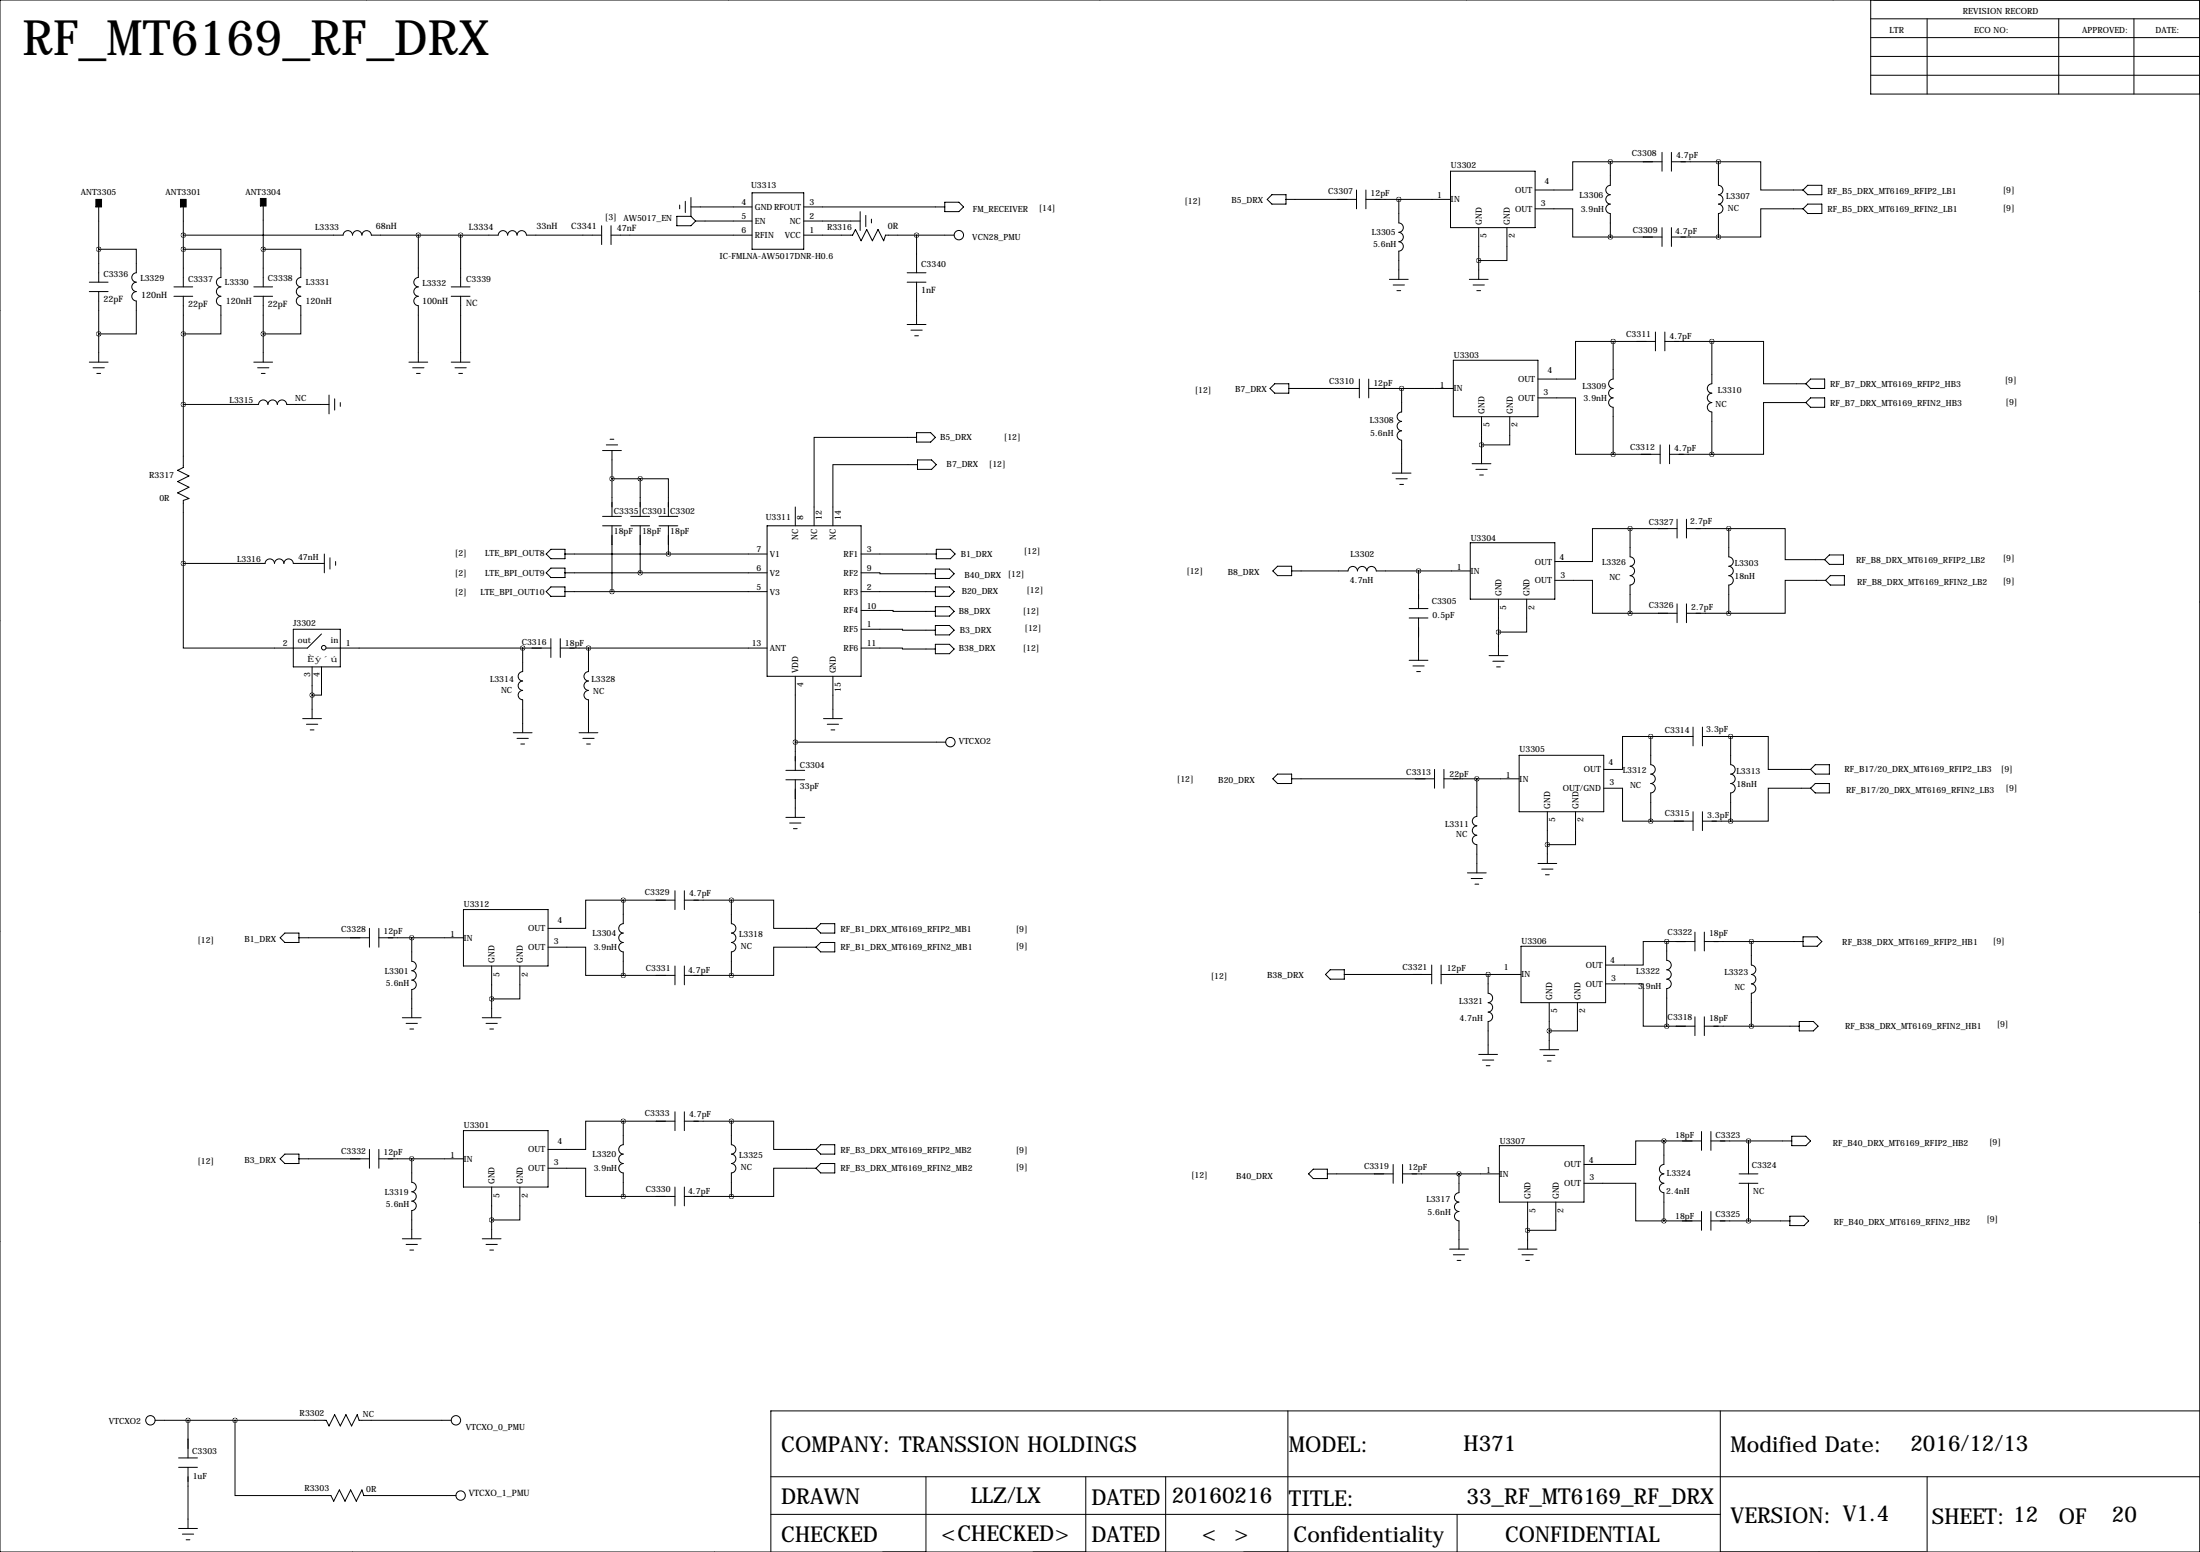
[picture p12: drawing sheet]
<svg xmlns="http://www.w3.org/2000/svg" width="594mm" height="419mm" viewBox="0 0 594 419" stroke-linecap="round" stroke-linejoin="round" font-family="sans-serif">
<g fill="none" stroke="#000" stroke-width=".27">
<path d="M99.1 -.1v.1M196.8 -.1v.1M297.2 -.1v.1M396.2 -.1v.1M495.3 -.1v.1M0 0h594.4v419.1h-594.4zM505.5 5.1h88.9M505.5 10.2h88.9M505.5 0v25.4h88.9M505.5 15.2h88.9M520.7 5.1v20.3M556.3 5.1v20.3"/>
<path d="M576.6 5.1v20.3M505.5 20.3h88.9M26.7 54.6v21.6M49.5 54.6v22.9M71.1 54.4v23.1M183.6 55.4v1M185.2 54.4v3M186.7 55.9h16.5M186.7 58.4h-3.8v2.6h3.8l1.3-1.3M186.7 58.4l1.3 1.3M186.7 53.3v5.1M188 59.7h15.2"/>
<path d="M203.2 52.1h14v15.2h-14zM217.2 55.9h38.1M217.2 59.7h15.2M232.4 57.1v5.1M233.9 58.2v3M235.5 59.2v1M255.3 54.6h3.8l1.2 1.3-1.2 1.2h-3.8zM342.4 53.8l1.3-1.2h3.8v2.5h-3.8zM347.5 53.8h19M366.5 51.3v5.1M369.1 53.8h22.8M369.1 51.3v5.1"/>
<path d="M378 53.8v6.4a1.27 1.27 0 0 1 1.2 1.3 1.27 1.27 0 0 1-1.2 1.2 1.27 1.27 0 0 1 1.2 1.3 1.27 1.27 0 0 1-1.2 1.3 1.27 1.27 0 0 1 1.2 1.3 1.27 1.27 0 0 1-1.2 1.2v7.6M391.9 46.2h22.9v15.3h-22.9zM414.8 56.4h10.1v7.6h10.2M435.1 43.7v6.3a1.27 1.27 0 0 0-1.2 1.3 1.27 1.27 0 0 0 1.2 1.3 1.27 1.27 0 0 0-1.2 1.2 1.27 1.27 0 0 0 1.2 1.3 1.27 1.27 0 0 0-1.2 1.3 1.27 1.27 0 0 0 1.2 1.3v6.3M435.1 43.7h-10.2v7.6h-10.1M435.1 43.7h14M449.1 41.1v5.1M451.6 43.7h12.7M451.6 41.1v5.1M464.3 43.7v6.3a1.27 1.27 0 0 1 1.2 1.3 1.27 1.27 0 0 1-1.2 1.3 1.27 1.27 0 0 1 1.2 1.2 1.27 1.27 0 0 1-1.2 1.3 1.27 1.27 0 0 1 1.2 1.3 1.27 1.27 0 0 1-1.2 1.3v6.3M464.3 43.7h11.4v7.6h11.5M487.2 56.4h-11.5v7.6h-11.4"/>
<path d="M487.2 51.3l1.2-1.3h3.9v2.6h-3.9zM487.2 56.4l1.2-1.3h3.9v2.6h-3.9zM24.1 78.7h5.1M24.1 76.2h5.1M26.7 67.3h10.1v6.4a1.27 1.27 0 0 0-1.2 1.2 1.27 1.27 0 0 0 1.2 1.3 1.27 1.27 0 0 0-1.2 1.3 1.27 1.27 0 0 0 1.2 1.2 1.27 1.27 0 0 0-1.2 1.3 1.27 1.27 0 0 0 1.2 1.3v8.9h-10.1M26.7 78.7v19.1M47 77.5h5.1M49.5 67.3h10.2v7.6a1.27 1.27 0 0 0-1.2 1.3 1.27 1.27 0 0 0 1.2 1.3M49.5 63.5h43.2M59.7 77.5a1.27 1.27 0 0 0-1.2 1.2 1.27 1.27 0 0 0 1.2 1.3M68.6 77.5h5.1M71.1 67.3h10.2v7.6a1.27 1.27 0 0 0-1.2 1.3 1.27 1.27 0 0 0 1.2 1.3 1.27 1.27 0 0 0-1.2 1.2 1.27 1.27 0 0 0 1.2 1.3 1.27 1.27 0 0 0-1.2 1.3 1.27 1.27 0 0 0 1.2 1.2v7.7h-10.2"/>
<path d="M92.7 63.5a1.27 1.27 0 0 1 1.3-1.2 1.27 1.27 0 0 1 1.2 1.2 1.27 1.27 0 0 1 1.3-1.2 1.27 1.27 0 0 1 1.3 1.2 1.27 1.27 0 0 1 1.3-1.2 1.27 1.27 0 0 1 1.2 1.2h34.3a1.27 1.27 0 0 1 1.3-1.2 1.27 1.27 0 0 1 1.3 1.2 1.27 1.27 0 0 1 1.2-1.2 1.27 1.27 0 0 1 1.3 1.2 1.27 1.27 0 0 1 1.3-1.2 1.27 1.27 0 0 1 1.2 1.2h20.4M113 63.5v11.4a1.27 1.27 0 0 0-1.2 1.3 1.27 1.27 0 0 0 1.2 1.3 1.27 1.27 0 0 0-1.2 1.2 1.27 1.27 0 0 0 1.2 1.3 1.27 1.27 0 0 0-1.2 1.3 1.27 1.27 0 0 0 1.2 1.2v15.3M121.9 77.5h5.1M124.5 63.5v14M162.6 61v5M165.1 63.5h38.1M165.1 61v5M217.2 63.5h13.2l.7-1.5 1.6 3 1.5-3 1.5 3 1.5-3 1.6 3 .5-1.5h18.5M245.1 76.2h5.1M245.1 73.7h5.1M247.6 63.5v10.2M247.6 76.2v11.4"/>
<path d="M375.4 75.4h5.1M376.4 77h3.1M377.4 78.5h1.1M397 75.4h5.1M398 77h3.1M399 78.5h1M399.5 61.5v13.9M407.2 61.5v8.9h-7.7M435.1 64h14M449.1 61.5v5M451.6 61.5v5M451.6 64h12.7"/>
<path d="M594.4 78.7h.1M0 83.8h.1M24.1 97.8h5.1M25.1 99.3h3.1M47 80h5.1M49.5 80v46.2l-1.5 .8 3.1 1.5-3.1 1.5 3.1 1.6-3.1 1.5 3.1 1.5-1.6 .5v17M59.7 80a1.27 1.27 0 0 0-1.2 1.3 1.27 1.27 0 0 0 1.2 1.2M59.7 82.6v7.6h-10.2M68.6 80h5.1M68.6 97.8h5.1M69.6 99.3h3M71.1 80v17.8"/>
<path d="M110.5 97.8h5.1M111.5 99.3h3.1M121.9 80h5.1M121.9 97.8h5.1M122.9 99.3h3.1M124.5 80v17.8M245.1 87.6h5.1M246.1 89.2h3.1M247.1 90.7h1.1M392.7 97.3h22.8v15.2h-22.8zM435.9 92.2v10.2a1.27 1.27 0 0 0-1.3 1.2 1.27 1.27 0 0 0 1.2 1.3M435.9 92.2h-10.2v10.2h-10.2"/>
<path d="M435.9 92.2h11.4M447.3 89.7v5M449.8 92.2h12.7M449.8 89.7v5M462.5 92.2v11.4a1.27 1.27 0 0 0-1.2 1.3 1.27 1.27 0 0 0 1.2 1.3 1.27 1.27 0 0 0-1.2 1.2 1.27 1.27 0 0 0 1.2 1.3 1.27 1.27 0 0 0-1.2 1.3 1.27 1.27 0 0 0 1.2 1.3v11.4M462.5 92.2h14v11.4h11.4M26.2 100.8h1M49.5 109.2h20.4a1.27 1.27 0 0 1 1.2-1.2 1.27 1.27 0 0 1 1.3 1.2 1.27 1.27 0 0 1 1.3-1.2 1.27 1.27 0 0 1 1.2 1.2 1.27 1.27 0 0 1 1.3-1.2 1.27 1.27 0 0 1 1.3 1.2h11.4M70.6 100.8h1M88.9 106.7v5.1M90.4 107.7v3M91.9 108.7v1"/>
<path d="M112.5 100.8h1M124 100.8h1M164.8 118.6h1.1M247.6 118.1h-27.6v23.9M247.6 116.8h3.9l1.2 1.3-1.2 1.3h-3.9zM343.2 104.9l1.2-1.3h3.8v2.6h-3.8zM348.2 104.9h19.1M367.3 102.4v5M369.8 104.9h22.9M369.8 102.4v5M378.7 104.9v6.4a1.27 1.27 0 0 0-1.2 1.2 1.27 1.27 0 0 0 1.2 1.3M378.7 113.8a1.27 1.27 0 0 0-1.2 1.3 1.27 1.27 0 0 0 1.2 1.2"/>
<path d="M378.7 116.3a1.27 1.27 0 0 0-1.2 1.3 1.27 1.27 0 0 0 1.2 1.3M378.7 118.9v8.9M400.3 112.5v12.7M407.9 112.5v7.6h-7.6M415.5 107.4h10.2v15.3h10.2M435.9 107.4a1.27 1.27 0 0 0-1.3 1.3 1.27 1.27 0 0 0 1.2 1.3M435.9 104.9a1.27 1.27 0 0 0-1.3 1.3 1.27 1.27 0 0 0 1.2 1.2M435.9 110v12.7M487.9 108.7h-11.4v14h-14M487.9 108.7l1.3-1.3h3.8v2.6h-3.8zM489.2 102.4h3.8v2.5h-3.8l-1.3-1.3zM162.8 139.4h5.1"/>
<path d="M162.8 121.7h5.1M163.8 120.1h3.1M165.4 121.7v17.7M165.4 129.3h7.6M170.4 139.4h5.1M173 129.3h7.6v10.1M173 129.3v10.1M178.1 139.4h5M214.9 136.9v5.1M247.9 125.5h-22.9v16.5M247.9 124.2h3.8l1.3 1.3-1.3 1.2h-3.8zM376.2 127.8h5.1"/>
<path d="M377.2 129.3h3M378.2 130.8h1M397.8 125.2h5M398.8 126.7h3M399.8 128.3h1M435.9 122.7h12.7M448.6 120.1v5.1M451.1 122.7h11.4M451.1 120.1v5.1M49.5 152.1h22.1a1.27 1.27 0 0 1 1.3-1.2 1.27 1.27 0 0 1 1.3 1.2 1.27 1.27 0 0 1 1.2-1.2 1.27 1.27 0 0 1 1.3 1.2 1.27 1.27 0 0 1 1.3-1.2 1.27 1.27 0 0 1 1.2 1.2h8.4M49.5 152.1v22.9h33.6l3.8-3.8M87.6 149.6v5.1"/>
<path d="M89.2 150.6v3.1M90.7 151.6v1.1M147.6 154.7l1.2-1.3h3.9v2.6h-3.9zM147.6 159.8l1.2-1.3h3.9v2.5h-3.9zM148.8 148.3h3.9v2.6h-3.9l-1.2-1.3zM152.7 159.8h54.6M152.7 149.6h54.6M152.7 154.7h54.6M162.8 142h5.1M165.4 142v17.8M170.4 142h5.1M173 142v12.7"/>
<path d="M178.1 142h5M180.6 142v7.6M207.3 142h25.4v40.6h-25.4zM232.7 154.7h5v.2h15M232.7 159.8h20M232.7 149.6h20.3M252.7 153.7h3.8l1.3 1.2-1.3 1.3h-3.8zM252.7 158.5h3.8l1.3 1.3-1.3 1.2h-3.8zM253 148.3h3.8l1.3 1.3-1.3 1.3h-3.8zM343.9 154.2l1.3-1.3h3.8v2.5h-3.8zM349 154.2h15.2a1.27 1.27 0 0 1 1.3-1.2 1.27 1.27 0 0 1 1.3 1.2 1.27 1.27 0 0 1 1.2-1.2 1.27 1.27 0 0 1 1.3 1.2 1.27 1.27 0 0 1 1.3-1.2 1.27 1.27 0 0 1 1.3 1.2h25.4M383.3 154.2v10.1"/>
<path d="M397.3 146.6h22.8v15.2h-22.8zM420.1 156.7h10.2v8.9h10.1M440.4 142.7l.1 7.7a1.27 1.27 0 0 1 1.2 1.2 1.27 1.27 0 0 1-1.2 1.3 1.27 1.27 0 0 1 1.2 1.3 1.27 1.27 0 0 1-1.2 1.2 1.27 1.27 0 0 1 1.2 1.3 1.27 1.27 0 0 1-1.3 1.3v7.6M440.4 142.7h-10.1v8.9h-10.2M440.4 142.7h12.7M453.1 140.2v5.1M455.7 140.2v5.1M455.7 142.7h11.4M467.1 142.7v7.7a1.27 1.27 0 0 1 1.2 1.2 1.27 1.27 0 0 1-1.2 1.3 1.27 1.27 0 0 1 1.2 1.3 1.27 1.27 0 0 1-1.2 1.2 1.27 1.27 0 0 1 1.2 1.3 1.27 1.27 0 0 1-1.2 1.3v7.6M467.1 142.7h15.2v8.4h10.7M493.3 156.7h-11v8.9h-15.2M493.3 156.7l1.2-1.3h3.8v2.6h-3.8z"/>
<path d="M494.3 149.9h3.8v2.5h-3.8l-1.3-1.3zM0 167.6h.1M79.2 169.9h12.7v10.2h-12.7zM88.1 175h60.7M141.2 175v6.4a1.27 1.27 0 0 0-1.2 1.2 1.27 1.27 0 0 0 1.2 1.3M148.8 172.5v5M151.4 175h55.9M151.4 172.5v5M159 175v6.4a1.27 1.27 0 0 0-1.2 1.2 1.27 1.27 0 0 0 1.2 1.3 1.27 1.27 0 0 0-1.2 1.3 1.27 1.27 0 0 0 1.2 1.2 1.27 1.27 0 0 0-1.2 1.3 1.27 1.27 0 0 0 1.2 1.3v8.9M232.7 164.8h8.6v.3h11.4M232.7 175h11.1v.3h8.9M232.7 169.9h11.1v.3h8.9"/>
<path d="M252.7 163.8h3.8l1.3 1.3-1.3 1.3h-3.8zM252.7 168.9h3.8l1.3 1.3-1.3 1.2h-3.8zM252.7 174h3.8l1.3 1.3-1.3 1.2h-3.8zM380.7 164.3h5.1M380.7 166.9h5.1M380.7 178.3h5.1M381.8 179.8h3M383.3 166.9v11.4M402.3 177h5.1M403.4 178.6h3M404.9 161.8v15.2M412.5 161.8v8.9h-7.6"/>
<path d="M440.4 165.6h12.7M453.1 163.1v5M455.7 165.6h11.4M455.7 163.1v5M594.4 162.6h.1M81.8 194.1h5.1M82.8 195.6h3.1M83.8 197.1h1M84.3 180.1v14M86.9 180.1v7.6h-2.6M138.7 197.9h5.1M139.7 199.4h3"/>
<path d="M141.2 183.9a1.27 1.27 0 0 0-1.2 1.3 1.27 1.27 0 0 0 1.2 1.2M141.2 186.4a1.27 1.27 0 0 0-1.2 1.3 1.27 1.27 0 0 0 1.2 1.3M141.2 189v8.9M156.5 197.9h5M157.5 199.4h3M214.9 182.6v25.4M222.5 194.1h5.1M223.5 195.6h3.1M224.5 197.1h1.1M225 182.6v11.5M382.8 181.4h1M404.4 180.1h1"/>
<path d="M446 198.9v7.6a1.27 1.27 0 0 1 1.2 1.3 1.27 1.27 0 0 1-1.2 1.2 1.27 1.27 0 0 1 1.2 1.3 1.27 1.27 0 0 1-1.2 1.3 1.27 1.27 0 0 1 1.2 1.3 1.27 1.27 0 0 1-1.2 1.2v7.6M446 198.9h-7.6v8.9h-5.1M446 198.9h11.5M457.5 196.3v5.1M460 196.3v5.1M460 198.9h7.6M467.6 198.9v7.6a1.27 1.27 0 0 1 1.2 1.3 1.27 1.27 0 0 1-1.2 1.2 1.27 1.27 0 0 1 1.2 1.3 1.27 1.27 0 0 1-1.2 1.3 1.27 1.27 0 0 1 1.2 1.3 1.27 1.27 0 0 1-1.2 1.2v7.6M467.6 198.9h10.2v8.9h11.4M140.7 200.9h1M158.5 200.9h1M212.3 208h5.1M212.3 210.6h5.1"/>
<path d="M214.9 210.6v10.1M214.9 200.4h40.6M343.9 210.3l1.3-1.3h3.8v2.6h-3.8zM349 210.3h38.6M387.6 207.8v5.1M390.1 210.3h20.4M390.1 207.8v5.1M399 210.3v10.2a1.27 1.27 0 0 0-1.2 1.2 1.27 1.27 0 0 0 1.2 1.3M410.5 204h22.8v15.2h-22.8zM418.1 219.2v14M425.7 219.2v8.9h-7.6M433.3 212.9h5.1v8.8h7.6"/>
<path d="M457.5 219.2v5.1M460 219.2v5.1M489.2 212.9h-11.4v8.8h-10.2M490.5 206.5h3.8v2.5h-3.8l-1.3-1.2zM490.5 211.6h3.8v2.5h-3.8l-1.3-1.2zM212.3 220.7h5.1M213.4 222.2h3M214.4 223.8h1M396.5 235.7h5.1M397.5 237.2h3.1M398.5 238.8h1M399 223a1.27 1.27 0 0 0-1.2 1.3 1.27 1.27 0 0 0 1.2 1.3 1.27 1.27 0 0 0-1.2 1.2 1.27 1.27 0 0 0 1.2 1.3v7.6"/>
<path d="M415.5 233.2h5.1M416.6 234.7h3M417.6 236.2h1M446 221.7h11.5M460 221.7h7.6M0 251.5h.1M75.7 253.2l1.3-1.2h3.8v2.5h-3.8zM80.8 253.2h19M99.8 250.7v5.1M102.4 253.2h22.8M102.4 250.7v5.1M111.3 253.2v6.4a1.27 1.27 0 0 1 1.2 1.3 1.27 1.27 0 0 1-1.2 1.2 1.27 1.27 0 0 1 1.2 1.3 1.27 1.27 0 0 1-1.2 1.3 1.27 1.27 0 0 1 1.2 1.2 1.27 1.27 0 0 1-1.2 1.3v7.6"/>
<path d="M125.2 245.6h22.9v15.3h-22.9zM148.1 255.8h10.1v7.6h10.2M168.4 243.1v6.3a1.27 1.27 0 0 0-1.2 1.3 1.27 1.27 0 0 0 1.2 1.3 1.27 1.27 0 0 0-1.2 1.2 1.27 1.27 0 0 0 1.2 1.3 1.27 1.27 0 0 0-1.2 1.3 1.27 1.27 0 0 0 1.2 1.2v6.4M168.4 243.1h-10.2v7.6h-10.1M168.4 243.1h14M182.4 240.5v5.1M184.9 243.1h12.7M184.9 240.5v5.1M197.6 243.1h11.4v7.6h11.5M197.6 243.1v6.3M197.6 254.5a1.27 1.27 0 0 1 1.2 1.3 1.27 1.27 0 0 1-1.2 1.2v6.4M197.6 252a1.27 1.27 0 0 1 1.2 1.2 1.27 1.27 0 0 1-1.2 1.3"/>
<path d="M197.6 249.4a1.27 1.27 0 0 1 1.2 1.3 1.27 1.27 0 0 1-1.2 1.3M220.5 255.8h-11.5v7.6h-11.4M221.7 249.4h3.9v2.6h-3.9l-1.2-1.3zM221.7 254.5h3.9v2.5h-3.9l-1.2-1.2zM411 255.5h22.8v15.3h-22.8zM450.3 254.3l.1 5a1.27 1.27 0 0 1 1.2 1.3 1.27 1.27 0 0 1-1.2 1.3 1.27 1.27 0 0 1 1.2 1.2 1.27 1.27 0 0 1-1.2 1.3 1.27 1.27 0 0 1 1.2 1.3 1.27 1.27 0 0 1-1.3 1.3v10.1M450.3 254.3h-6.3v6.3h-10.2M450.3 254.3h7.7M458 251.7v5.1M460.5 254.3h26.7M460.5 251.7v5.1M473.2 254.3v6.3"/>
<path d="M487.2 253h3.8l1.3 1.3-1.3 1.2h-3.8zM594.4 246.4h.1M108.7 274.8h5.1M109.7 276.4h3.1M110.7 277.9h1.1M130.3 274.8h5.1M131.3 276.4h3.1M132.3 277.9h1M132.8 260.9v13.9M140.5 260.9v8.8h-7.7M168.4 263.4h14M182.4 260.9v5"/>
<path d="M184.9 260.9v5M184.9 263.4h12.7M359.4 261.9h3.8v2.5h-3.8l-1.3-1.3zM363.2 263.1h23.6M386.8 260.6v5.1M389.4 263.1h21.6M389.4 260.6v5.1M402.1 263.1v5.1M402.1 273.3a1.27 1.27 0 0 1 1.2 1.3 1.27 1.27 0 0 1-1.2 1.2v8.9M402.1 270.8a1.27 1.27 0 0 1 1.2 1.2 1.27 1.27 0 0 1-1.2 1.3M402.1 268.2a1.27 1.27 0 0 1 1.2 1.3 1.27 1.27 0 0 1-1.2 1.3M418.6 270.8v12.7"/>
<path d="M426.2 270.8v7.6h-7.6M433.8 265.7h10.2v11.4h6.3M450.3 277.1h7.7M458 274.6v5.1M460.5 274.6v5.1M460.5 277.1h25.7M473.2 265.7a1.27 1.27 0 0 1 1.2 1.3 1.27 1.27 0 0 1-1.2 1.2v8.9M473.2 263.1a1.27 1.27 0 0 1 1.2 1.3 1.27 1.27 0 0 1-1.2 1.3M473.2 260.6a1.27 1.27 0 0 1 1.2 1.3 1.27 1.27 0 0 1-1.2 1.2M486.2 275.8h3.8l1.2 1.3-1.2 1.3h-3.8zM399.5 284.7h5.1M400.6 286.3h3"/>
<path d="M401.6 287.8h1M416.1 283.5h5M417.1 285h3M418.1 286.5h1M75.7 312.9l1.3-1.2h3.8v2.5h-3.8zM80.8 312.9h19M99.8 310.4v5.1M102.4 310.4v5.1M102.4 312.9h22.8M111.3 312.9v6.4a1.27 1.27 0 0 1 1.2 1.2 1.27 1.27 0 0 1-1.2 1.3 1.27 1.27 0 0 1 1.2 1.3 1.27 1.27 0 0 1-1.2 1.3 1.27 1.27 0 0 1 1.2 1.2 1.27 1.27 0 0 1-1.2 1.3v7.6M125.2 305.3h22.9v15.2h-22.9zM148.1 315.5h10.1v7.6h10.2"/>
<path d="M168.4 302.8v6.3a1.27 1.27 0 0 0-1.2 1.3 1.27 1.27 0 0 0 1.2 1.3 1.27 1.27 0 0 0-1.2 1.2 1.27 1.27 0 0 0 1.2 1.3 1.27 1.27 0 0 0-1.2 1.3 1.27 1.27 0 0 0 1.2 1.2v6.4M168.4 302.8h-10.2v7.6h-10.1M168.4 302.8h14M182.4 300.2v5.1M184.9 300.2v5.1M184.9 302.8h12.7M197.6 302.8h11.4v7.6h11.5M197.6 302.8v6.3M197.6 314.2a1.27 1.27 0 0 1 1.2 1.3 1.27 1.27 0 0 1-1.2 1.2v6.4M197.6 311.7a1.27 1.27 0 0 1 1.2 1.2 1.27 1.27 0 0 1-1.2 1.3M197.6 309.1a1.27 1.27 0 0 1 1.2 1.3 1.27 1.27 0 0 1-1.2 1.3M220.5 315.5h-11.5v7.6h-11.4"/>
<path d="M221.7 309.1h3.9v2.6h-3.9l-1.2-1.3zM221.7 314.2h3.9v2.5h-3.9l-1.2-1.2zM353.6 317l1.2-1.3h3.8v2.6h-3.8zM358.6 317h17.8M376.4 314.5v5M379 317h26.1M379 314.5v5M394.2 317v5.1a1.27 1.27 0 0 0-1.2 1.2 1.27 1.27 0 0 0 1.2 1.3 1.27 1.27 0 0 0-1.2 1.3 1.27 1.27 0 0 0 1.2 1.3 1.27 1.27 0 0 0-1.2 1.2 1.27 1.27 0 0 0 1.2 1.3v7.6M405.1 309.4h22.9v15.2h-22.9zM428 319.5h14v10.2h7.6M449.6 319.5a1.27 1.27 0 0 0-1.2 1.3 1.27 1.27 0 0 0 1.2 1.3M449.6 317a1.27 1.27 0 0 0-1.2 1.3 1.27 1.27 0 0 0 1.2 1.2"/>
<path d="M449.6 308.1v6.4a1.27 1.27 0 0 0-1.2 1.2 1.27 1.27 0 0 0 1.2 1.3M449.6 308.1h-7.6v6.4h-14M449.6 308.1h10.1M459.7 305.6v5M462.3 305.6v5M462.3 308.1h21.8M469.9 319.5h5.1M469.9 317h5.1M472.4 308.1v8.9M472.4 319.5v10.2M484.1 306.8h3.8l1.3 1.3-1.3 1.3h-3.8zM0 335.3h.1"/>
<path d="M108.7 334.5h5.1M109.7 336h3.1M110.7 337.6h1.1M130.3 334.5h5.1M131.3 336h3.1M132.3 337.6h1M132.8 320.5v14M140.5 320.5v8.9h-7.7M168.4 323.1h14M182.4 320.5v5.1M184.9 320.5v5.1M184.9 323.1h12.7"/>
<path d="M391.7 337.3h5M392.7 338.8h3M410.2 337.3h5.1M411.2 338.8h3.1M412.7 324.6v12.7M420.4 324.6v7.6h-7.7M449.6 322.1v7.6M449.6 329.7h10.1M459.7 327.2v5M462.3 329.7h21.3M462.3 327.2v5M483.6 328.4h3.8l1.3 1.3-1.3 1.3h-3.8z"/>
<path d="M594.4 330.2h.1M393.7 340.4h1M412.2 340.4h1.1M41.9 383.5h46.2l.8 1.6 1.5-3.1 1.5 3.1 1.6-3.1 1.5 3.1 1.5-3.1 .5 1.5h24.9M48.3 396.2h5M48.3 393.7h5M50.8 383.5v10.2M50.8 396.2v16.5M63.5 383.5v20.4h25.9l.8 1.5 1.5-3.1 1.5 3.1 1.5-3.1 1.6 3.1 1.5-3.1 .5 1.6h24.9M208.3 398.8h386.1M250.2 398.8v20.3M293.4 398.8v20.3"/>
<path d="M315 398.8v20.3M348 381v38.1M464.8 381v38.1M520.7 398.8v20.3M594.4 381h-386.1v38.1M48.3 412.7h5M49.3 414.3h3M50.3 415.8h1M95.2 419.1h.1M193 419.1h.1M208.3 408.9h256.5M393.7 408.9v10.2"/>
<path d="M491.5 419.1h.1"/>
<circle cx="259.1" cy="63.5" r="1.27"/>
<circle cx="87.5" cy="174.9" r=".61"/>
<circle cx="256.8" cy="200.4" r="1.27"/>
<circle cx="40.6" cy="383.5" r="1.27"/>
<circle cx="123.2" cy="383.5" r="1.27"/>
<circle cx="124.5" cy="403.9" r="1.27"/>
</g>
<path d="M25.9 53.8h1.5v2.1h-1.5zM48.8 53.8h1.5v2.1h-1.5zM70.4 53.6h1.5v2h-1.5z" fill="#000" stroke="#000" stroke-width=".27"/>
<path d="M462.5 122.7a.05 .05 0 0 0 .1 0 .05 .05 0 0 0-.1 0zM464.3 43.7a.05 .05 0 0 0 .1 0 .05 .05 0 0 0-.1 0zM377.9 53.8a.05 .05 0 0 0 .1 0 .05 .05 0 0 0-.1 0zM462.5 92.2a.05 .05 0 0 0 .1 0 .05 .05 0 0 0-.1 0zM464.3 64a.05 .05 0 0 0 .1 0 .05 .05 0 0 0-.1 0zM378.7 104.9a.05 .05 0 0 0 .1 0 .05 .05 0 0 0-.1 0zM467.6 198.9a.05 .05 0 0 0 .1 0 .05 .05 0 0 0-.1 0zM467.6 221.7a.05 .05 0 0 0 .1 0 .05 .05 0 0 0-.1 0zM399.5 70.4a.05 .05 0 0 0 .1 0 .05 .05 0 0 0-.1 0zM435.8 92.2a.05 .05 0 0 0 .1 0 .05 .05 0 0 0-.1 0zM435.8 122.7a.05 .05 0 0 0 .1 0 .05 .05 0 0 0-.1 0zM399 210.3a.05 .05 0 0 0 .1 0 .05 .05 0 0 0-.1 0zM446 198.9a.05 .05 0 0 0 .1 0 .05 .05 0 0 0-.1 0zM446 221.7a.05 .05 0 0 0 .1 0 .05 .05 0 0 0-.1 0zM418 228.1a.05 .05 0 0 0 .1 0 .05 .05 0 0 0-.1 0zM214.8 200.4a.05 .05 0 0 0 .1 0 .05 .05 0 0 0-.1 0zM165.3 159.8a.05 .05 0 0 0 .1 0 .05 .05 0 0 0-.1 0zM172.9 154.7a.05 .05 0 0 0 .1 0 .05 .05 0 0 0-.1 0zM180.5 149.6a.05 .05 0 0 0 .1 0 .05 .05 0 0 0-.1 0zM165.3 129.3a.05 .05 0 0 0 .1 0 .05 .05 0 0 0-.1 0zM172.9 129.3a.05 .05 0 0 0 .1 0 .05 .05 0 0 0-.1 0zM84.3 187.7a.05 .05 0 0 0 .1 0 .05 .05 0 0 0-.1 0zM141.2 175a.05 .05 0 0 0 .1 0 .05 .05 0 0 0-.1 0zM467.1 142.7a.05 .05 0 0 0 .1 0 .05 .05 0 0 0-.1 0zM467.1 165.6a.05 .05 0 0 0 .1 0 .05 .05 0 0 0-.1 0zM383.2 154.2a.05 .05 0 0 0 .1 0 .05 .05 0 0 0-.1 0zM440.4 142.7a.05 .05 0 0 0 .1 0 .05 .05 0 0 0-.1 0zM440.4 165.6a.05 .05 0 0 0 .1 0 .05 .05 0 0 0-.1 0zM404.8 170.7a.05 .05 0 0 0 .1 0 .05 .05 0 0 0-.1 0zM394.2 317a.05 .05 0 0 0 .1 0 .05 .05 0 0 0-.1 0zM450.3 254.3a.05 .05 0 0 0 .1 0 .05 .05 0 0 0-.1 0zM402 263.1a.05 .05 0 0 0 .1 0 .05 .05 0 0 0-.1 0zM449.5 329.7a.05 .05 0 0 0 .1 0 .05 .05 0 0 0-.1 0zM472.4 308.1a.05 .05 0 0 0 .1 0 .05 .05 0 0 0-.1 0zM472.4 329.7a.05 .05 0 0 0 .1 0 .05 .05 0 0 0-.1 0zM449.5 308.1a.05 .05 0 0 0 .1 0 .05 .05 0 0 0-.1 0zM412.7 332.2a.05 .05 0 0 0 .1 0 .05 .05 0 0 0-.1 0zM418.5 278.4a.05 .05 0 0 0 .1 0 .05 .05 0 0 0-.1 0zM450.3 277.1a.05 .05 0 0 0 .1 0 .05 .05 0 0 0-.1 0zM197.6 243.1a.05 .05 0 0 0 .1 0 .05 .05 0 0 0-.1 0zM111.2 253.2a.05 .05 0 0 0 .1 0 .05 .05 0 0 0-.1 0zM197.6 263.4a.05 .05 0 0 0 .1 0 .05 .05 0 0 0-.1 0zM132.8 269.7a.05 .05 0 0 0 .1 0 .05 .05 0 0 0-.1 0zM197.6 302.8a.05 .05 0 0 0 .1 0 .05 .05 0 0 0-.1 0zM111.2 312.9a.05 .05 0 0 0 .1 0 .05 .05 0 0 0-.1 0zM197.6 323.1a.05 .05 0 0 0 .1 0 .05 .05 0 0 0-.1 0zM132.8 329.4a.05 .05 0 0 0 .1 0 .05 .05 0 0 0-.1 0zM49.5 152.1a.05 .05 0 0 0 .1 0 .05 .05 0 0 0-.1 0zM49.5 109.2a.05 .05 0 0 0 .1 0 .05 .05 0 0 0-.1 0zM49.5 67.3a.05 .05 0 0 0 .1 0 .05 .05 0 0 0-.1 0zM49.5 90.2a.05 .05 0 0 0 .1 0 .05 .05 0 0 0-.1 0zM71.1 67.3a.05 .05 0 0 0 .1 0 .05 .05 0 0 0-.1 0zM71.1 90.2a.05 .05 0 0 0 .1 0 .05 .05 0 0 0-.1 0zM26.6 67.3a.05 .05 0 0 0 .1 0 .05 .05 0 0 0-.1 0zM26.6 90.2a.05 .05 0 0 0 .1 0 .05 .05 0 0 0-.1 0zM49.5 63.5a.05 .05 0 0 0 .1 0 .05 .05 0 0 0-.1 0zM113 63.5a.05 .05 0 0 0 .1 0 .05 .05 0 0 0-.1 0zM124.4 63.5a.05 .05 0 0 0 .1 0 .05 .05 0 0 0-.1 0zM247.6 63.5a.05 .05 0 0 0 .1 0 .05 .05 0 0 0-.1 0z" fill="#000" stroke="#000" stroke-width="1.3"/>
<text font-size="13.2" x="6.1" y="15">RF_MT6169_RF_DRX</text>
<g font-size="5.9">
<text x="211.1" y="392.2">COMPANY: TRANSSION HOLDINGS</text>
<text x="348.2" y="392.2">MODEL:</text>
<text x="395.5" y="391.7">H371</text>
<text x="467.6" y="392.2">Modified Date:</text>
<text x="516.2" y="391.7">2016/12/13</text>
<text x="211.1" y="406.1">DRAWN</text>
<text x="262.3" y="405.9">LLZ/LX</text>
<text x="294.9" y="406.4">DATED</text>
<text x="316.6" y="405.9">20160216</text>
<text x="348.2" y="406.7">TITLE:</text>
<text x="396.2" y="406.1">33_RF_MT6169_RF_DRX</text>
<text x="467.6" y="411.2">VERSION: V1.4</text>
<text x="522" y="411.5">SHEET: 12</text>
<text x="556.3" y="411.5">OF</text>
<text x="570.6" y="411">20</text>
<text x="211.1" y="416.3">CHECKED</text>
<text x="254.3" y="416.1">&lt;CHECKED&gt;</text>
<text x="294.9" y="416.3">DATED</text>
<text x="324.8" y="416.1">&lt; &gt;</text>
<text x="349.5" y="416.3">Confidentiality</text>
<text x="406.7" y="416.3">CONFIDENTIAL</text>
</g>
<g font-size="2.4">
<text x="101.5" y="61.9">68nH</text>
<text x="126.7" y="62.2">L3334</text>
<text x="145" y="61.9">33nH</text>
<text x="154.4" y="61.9">C3341</text>
<text x="166.7" y="62.5">47nF</text>
<text x="239.9" y="61.9">0R</text>
<text x="27.9" y="81.7">22pF</text>
<text x="38.1" y="80.5">120nH</text>
<text x="50.8" y="82.9">22pF</text>
<text x="61" y="82">120nH</text>
<text x="72.4" y="82.9">22pF</text>
<text x="82.6" y="82">120nH</text>
<text x="114.1" y="82">100nH</text>
<text x="126" y="82.7">NC</text>
<text x="248.9" y="79.1">1nF</text>
<text x="126.7" y="403.9">VTCXO_1_PMU</text>
</g>
<g font-size="2.3">
<text x="530.4" y="3.8">REVISION RECORD</text>
<text x="510.5" y="8.9">LTR</text>
<text x="533.4" y="8.9">ECO NO:</text>
<text x="562.6" y="8.9">APPROVED:</text>
<text x="582.4" y="8.9">DATE:</text>
<text x="392.1" y="45.5">U3302</text>
<text x="440.9" y="42.3">C3308</text>
<text x="452.9" y="42.7">4.7pF</text>
<text x="21.9" y="52.8">ANT3305</text>
<text x="44.7" y="52.8">ANT3301</text>
<text x="66.3" y="52.5">ANT3304</text>
<text x="203" y="50.6">U3313</text>
<text x="358.9" y="52.4">C3307</text>
<text x="370.3" y="52.8">12pF</text>
<text x="388.3" y="53.6">1</text>
<text x="409.4" y="52.1">OUT</text>
<text x="417.3" y="49.8">4</text>
<text x="426.8" y="53.4">L3306</text>
<text x="466.4" y="53.7">L3307</text>
<text x="493.8" y="52.3">RF_B5_DRX_MT6169_RFIP2_LB1</text>
<text x="541.2" y="52.2">[9]</text>
<text x="163.5" y="59.5">[3]</text>
<text x="168.4" y="59.7">AW5017_EN</text>
<text x="200.4" y="55.4">4</text>
<text x="200.4" y="59.2">5</text>
<text x="204" y="56.7">GNDRFOUT</text>
<text x="218.7" y="59.2">2</text>
<text x="218.7" y="55.4">3</text>
<text x="262.9" y="57.1">FM_RECEIVER</text>
<text x="280.7" y="57">[14]</text>
<text x="320" y="55.2">[12]</text>
<text x="332.7" y="54.9">B5_DRX</text>
<text x="392" y="54.7">IN</text>
<text x="409.4" y="57.2">OUT</text>
<text x="416.3" y="55.6">3</text>
<text x="427.1" y="57.1">3.9nH</text>
<text x="466.9" y="56.9">NC</text>
<text x="493.8" y="57.1">RF_B5_DRX_MT6169_RFIN2_LB1</text>
<text x="541.2" y="57">[9]</text>
<text x="85.2" y="62.2">L3333</text>
<text x="200.4" y="63">6</text>
<text x="204" y="60.5">EN</text>
<text x="204" y="64.3">RFIN</text>
<text x="212.1" y="64.3">VCC</text>
<text x="213.4" y="60.5">NC</text>
<text x="218.7" y="63">1</text>
<text x="223.5" y="62.2">R3316</text>
<text x="262.7" y="64.8">VCN28_PMU</text>
<text x="370.7" y="63.6">L3305</text>
<text x="400.3" y="60.7" transform="rotate(-90 400.3 60.7)">GND</text>
<text x="401.7" y="64.3" transform="rotate(-90 401.7 64.3)">5</text>
<text x="408" y="60.7" transform="rotate(-90 408 60.7)">GND</text>
<text x="409.3" y="64.3" transform="rotate(-90 409.3 64.3)">2</text>
<text x="441.2" y="62.8">C3309</text>
<text x="452.6" y="63.2">4.7pF</text>
<text x="194.4" y="69.9">IC-FMLNA-AW5017DNR-H0.6</text>
<text x="371" y="66.8">5.6nH</text>
<text x="27.9" y="74.7">C3336</text>
<text x="37.9" y="75.8">L3329</text>
<text x="50.8" y="76.2">C3337</text>
<text x="60.8" y="77.1">L3330</text>
<text x="72.4" y="75.9">C3338</text>
<text x="82.6" y="77.1">L3331</text>
<text x="114.1" y="77.3">L3332</text>
<text x="126" y="76.2">C3339</text>
<text x="248.9" y="72.1">C3340</text>
<text x="439.4" y="91">C3311</text>
<text x="451.1" y="91.4">4.7pF</text>
<text x="392.8" y="96.8">U3303</text>
<text x="418.1" y="100.8">4</text>
<text x="322.8" y="106.3">[12]</text>
<text x="333.8" y="105.9">B7_DRX</text>
<text x="359.2" y="103.7">C3310</text>
<text x="371.1" y="104.1">12pF</text>
<text x="389.1" y="104.6">1</text>
<text x="392.7" y="105.7">IN</text>
<text x="410.2" y="103.2">OUT</text>
<text x="417.1" y="106.7">3</text>
<text x="427.6" y="105">L3309</text>
<text x="464.1" y="106.2">L3310</text>
<text x="494.5" y="104.4">RF_B7_DRX_MT6169_RFIP2_HB3</text>
<text x="541.7" y="103.5">[9]</text>
<text x="62" y="108.7">L3315</text>
<text x="79.8" y="108.3">NC</text>
<text x="401.1" y="111.8" transform="rotate(-90 401.1 111.8)">GND</text>
<text x="408.7" y="111.8" transform="rotate(-90 408.7 111.8)">GND</text>
<text x="410.2" y="108.2">OUT</text>
<text x="427.9" y="108.2">3.9nH</text>
<text x="463.6" y="109.8">NC</text>
<text x="494.5" y="109.7">RF_B7_DRX_MT6169_RFIN2_HB3</text>
<text x="541.9" y="109.3">[9]</text>
<text x="254" y="118.7">B5_DRX</text>
<text x="271.3" y="118.7">[12]</text>
<text x="370.2" y="114.3">L3308</text>
<text x="370.2" y="117.7">5.6nH</text>
<text x="402.4" y="115.4" transform="rotate(-90 402.4 115.4)">5</text>
<text x="410" y="115.4" transform="rotate(-90 410 115.4)">2</text>
<text x="440.4" y="121.5">C3312</text>
<text x="452.4" y="121.9">4.7pF</text>
<text x="40.3" y="129">R3317</text>
<text x="255.8" y="126.2">B7_DRX</text>
<text x="267.2" y="126.1">[12]</text>
<text x="43.1" y="135.2">0R</text>
<text x="165.9" y="138.7">C3335</text>
<text x="173.5" y="138.7">C3301</text>
<text x="181.1" y="138.7">C3302</text>
<text x="206.9" y="140.3">U3311</text>
<text x="217" y="140.5" transform="rotate(-90 217 140.5)">8</text>
<text x="222.1" y="140.5" transform="rotate(-90 222.1 140.5)">12</text>
<text x="227.2" y="140.5" transform="rotate(-90 227.2 140.5)">14</text>
<text x="445.5" y="141.7">C3327</text>
<text x="456.7" y="141.6">2.7pF</text>
<text x="165.9" y="144.1">18pF</text>
<text x="173.5" y="144.1">18pF</text>
<text x="181.1" y="144.1">18pF</text>
<text x="204.4" y="149.1">7</text>
<text x="215.7" y="145.8" transform="rotate(-90 215.7 145.8)">NC</text>
<text x="220.8" y="145.8" transform="rotate(-90 220.8 145.8)">NC</text>
<text x="225.9" y="145.8" transform="rotate(-90 225.9 145.8)">NC</text>
<text x="234.2" y="149.1">3</text>
<text x="276.6" y="149.7">[12]</text>
<text x="397.4" y="146.1">U3304</text>
<text x="64.1" y="151.6">L3316</text>
<text x="80.5" y="151.2">47nH</text>
<text x="122.9" y="155.5">[2]</text>
<text x="122.9" y="150.2">[2]</text>
<text x="131.1" y="155.5">LTE_BPI_OUT9</text>
<text x="131.1" y="150.2">LTE_BPI_OUT8</text>
<text x="204.4" y="154.2">6</text>
<text x="208" y="155.5">V2</text>
<text x="208" y="150.4">V1</text>
<text x="227.9" y="150.4">RF1</text>
<text x="227.9" y="155.5">RF2</text>
<text x="234.2" y="154.2">9</text>
<text x="259.6" y="150.4">B1_DRX</text>
<text x="260.6" y="156">B40_DRX [12]</text>
<text x="320.5" y="155">[12]</text>
<text x="331.7" y="155.2">B8_DRX</text>
<text x="364.9" y="150.3">L3302</text>
<text x="393.7" y="153.9">1</text>
<text x="397.3" y="155">IN</text>
<text x="414.7" y="152.4">OUT</text>
<text x="421.4" y="151.1">4</text>
<text x="421.6" y="156">3</text>
<text x="432.9" y="152.5">L3326</text>
<text x="468.7" y="152.7">L3303</text>
<text x="501.5" y="152.1">RF_B8_DRX_MT6169_RFIP2_LB2</text>
<text x="541.2" y="151.5">[9]</text>
<text x="122.9" y="160.6">[2]</text>
<text x="129.8" y="160.6">LTE_BPI_OUT10</text>
<text x="204.4" y="159.3">5</text>
<text x="208" y="160.6">V3</text>
<text x="227.9" y="160.6">RF3</text>
<text x="234.2" y="159.3">2</text>
<text x="259.8" y="160.5">B20_DRX</text>
<text x="277.4" y="160.1">[12]</text>
<text x="364.7" y="157.4">4.7nH</text>
<text x="405.7" y="161" transform="rotate(-90 405.7 161)">GND</text>
<text x="413.3" y="161" transform="rotate(-90 413.3 161)">GND</text>
<text x="414.7" y="157.5">OUT</text>
<text x="434.9" y="156.7">NC</text>
<text x="468.7" y="156.5">18nH</text>
<text x="501.8" y="158">RF_B8_DRX_MT6169_RFIN2_LB2</text>
<text x="541.2" y="157.8">[9]</text>
<text x="227.9" y="165.7">RF4</text>
<text x="234.2" y="164.3">10</text>
<text x="259.1" y="165.7">B8_DRX</text>
<text x="276.4" y="165.7">[12]</text>
<text x="386.8" y="163.1">C3305</text>
<text x="387.1" y="167">0.5pF</text>
<text x="407" y="164.6" transform="rotate(-90 407 164.6)">5</text>
<text x="414.6" y="164.6" transform="rotate(-90 414.6 164.6)">2</text>
<text x="445.5" y="164.2">C3326</text>
<text x="456.9" y="164.8">2.7pF</text>
<text x="79.2" y="169.2">J3302</text>
<text x="80.5" y="173.7">out</text>
<text x="89.4" y="173.7">in</text>
<text x="227.9" y="170.7">RF5</text>
<text x="234.2" y="169.4">1</text>
<text x="259.3" y="170.9">B3_DRX</text>
<text x="276.9" y="170.5">[12]</text>
<text x="76.4" y="174.5">2</text>
<text x="83.1" y="178.8">Èý´ú</text>
<text x="93.5" y="174.5">1</text>
<text x="141" y="174.1">C3316</text>
<text x="152.7" y="174.5">18pF</text>
<text x="203.1" y="174.5">13</text>
<text x="208" y="175.8">ANT</text>
<text x="227.9" y="175.8">RF6</text>
<text x="234.2" y="174.5">11</text>
<text x="259.1" y="175.9">B38_DRX</text>
<text x="276.4" y="175.9">[12]</text>
<text x="83.8" y="182.9" transform="rotate(-90 83.8 182.9)">3</text>
<text x="86.4" y="182.9" transform="rotate(-90 86.4 182.9)">4</text>
<text x="132.4" y="184.1">L3314</text>
<text x="159.8" y="184.1">L3328</text>
<text x="215.7" y="181.9" transform="rotate(-90 215.7 181.9)">VDD</text>
<text x="217" y="185.5" transform="rotate(-90 217 185.5)">4</text>
<text x="225.9" y="181.9" transform="rotate(-90 225.9 181.9)">GND</text>
<text x="135.4" y="187">NC</text>
<text x="160.3" y="187.5">NC</text>
<text x="227.2" y="186.8" transform="rotate(-90 227.2 186.8)">15</text>
<text x="449.8" y="197.9">C3314</text>
<text x="461" y="197.7">3.3pF</text>
<text x="259.1" y="201">VTCXO2</text>
<text x="410.6" y="203.2">U3305</text>
<text x="216.2" y="207.3">C3304</text>
<text x="380" y="209.4">C3313</text>
<text x="391.7" y="209.8">22pF</text>
<text x="427.9" y="208.6">OUT</text>
<text x="434.6" y="206.5">4</text>
<text x="438.5" y="208.6">L3312</text>
<text x="469.2" y="208.9">L3313</text>
<text x="498.3" y="208.5">RF_B17/20_DRX_MT6169_RFIP2_LB3</text>
<text x="540.7" y="208.4">[9]</text>
<text x="216.2" y="212.9">33pF</text>
<text x="318" y="211.2">[12]</text>
<text x="329.2" y="211.3">B20_DRX</text>
<text x="406.9" y="210.1">1</text>
<text x="410.5" y="211.1">IN</text>
<text x="422.3" y="213.7">OUT/GND</text>
<text x="434.8" y="212.1">3</text>
<text x="440.4" y="212.9">NC</text>
<text x="469.2" y="212.6">18nH</text>
<text x="498.9" y="214.1">RF_B17/20_DRX_MT6169_RFIN2_LB3</text>
<text x="541.9" y="213.7">[9]</text>
<text x="418.9" y="218.4" transform="rotate(-90 418.9 218.4)">GND</text>
<text x="426.5" y="218.4" transform="rotate(-90 426.5 218.4)">GND</text>
<text x="449.8" y="220.3">C3315</text>
<text x="461.3" y="221">3.3pF</text>
<text x="390.5" y="223.3">L3311</text>
<text x="393.5" y="226.1">NC</text>
<text x="420.2" y="222" transform="rotate(-90 420.2 222)">5</text>
<text x="427.8" y="222" transform="rotate(-90 427.8 222)">2</text>
<text x="125.4" y="244.9">U3312</text>
<text x="174.2" y="241.6">C3329</text>
<text x="186.2" y="242.1">4.7pF</text>
<text x="92.2" y="251.8">C3328</text>
<text x="142.7" y="251.5">OUT</text>
<text x="150.6" y="249.2">4</text>
<text x="227.1" y="251.7">RF_B1_DRX_MT6169_RFIP2_MB1</text>
<text x="274.5" y="251.5">[9]</text>
<text x="53.3" y="254.6">[12]</text>
<text x="66" y="254.3">B1_DRX</text>
<text x="103.6" y="252.2">12pF</text>
<text x="121.6" y="253">1</text>
<text x="125.3" y="254">IN</text>
<text x="142.7" y="256.6">OUT</text>
<text x="149.6" y="255">3</text>
<text x="160.1" y="252.8">L3304</text>
<text x="160.4" y="256.5">3.9nH</text>
<text x="199.7" y="253.1">L3318</text>
<text x="200.2" y="256.3">NC</text>
<text x="227.1" y="256.5">RF_B1_DRX_MT6169_RFIN2_MB1</text>
<text x="274.5" y="256.4">[9]</text>
<text x="411.1" y="255">U3306</text>
<text x="450.6" y="252.6">C3322</text>
<text x="461.8" y="252.7">18pF</text>
<text x="497.8" y="255.3">RF_B38_DRX_MT6169_RFIP2_HB1</text>
<text x="538.5" y="254.9">[9]</text>
<text x="104" y="263">L3301</text>
<text x="133.6" y="260.1" transform="rotate(-90 133.6 260.1)">GND</text>
<text x="135" y="263.7" transform="rotate(-90 135 263.7)">5</text>
<text x="141.3" y="260.1" transform="rotate(-90 141.3 260.1)">GND</text>
<text x="142.6" y="263.7" transform="rotate(-90 142.6 263.7)">2</text>
<text x="174.5" y="262.2">C3331</text>
<text x="185.9" y="262.6">4.7pF</text>
<text x="379" y="262">C3321</text>
<text x="390.9" y="262.1">12pF</text>
<text x="406.4" y="261.9">1</text>
<text x="411" y="263.9">IN</text>
<text x="428.5" y="261.4">OUT</text>
<text x="435.1" y="260.1">4</text>
<text x="442.1" y="263">L3322</text>
<text x="465.9" y="263.2">L3323</text>
<text x="104.3" y="266.2">5.6nH</text>
<text x="327.2" y="264.5">[12]</text>
<text x="342.4" y="264.2">B38_DRX</text>
<text x="428.5" y="266.5">OUT</text>
<text x="435.4" y="264.9">3</text>
<text x="442.6" y="267">3.9nH</text>
<text x="468.8" y="267.2">NC</text>
<text x="394.3" y="271.1">L3321</text>
<text x="394.3" y="275.6">4.7nH</text>
<text x="419.4" y="270" transform="rotate(-90 419.4 270)">GND</text>
<text x="420.7" y="273.6" transform="rotate(-90 420.7 273.6)">5</text>
<text x="427" y="270" transform="rotate(-90 427 270)">GND</text>
<text x="428.3" y="273.6" transform="rotate(-90 428.3 273.6)">2</text>
<text x="450.6" y="275.4">C3318</text>
<text x="461.8" y="275.6">18pF</text>
<text x="498.5" y="277.9">RF_B38_DRX_MT6169_RFIN2_HB1</text>
<text x="539.5" y="277.5">[9]</text>
<text x="125.4" y="304.5">U3301</text>
<text x="174.2" y="301.3">C3333</text>
<text x="186.2" y="301.8">4.7pF</text>
<text x="92.2" y="311.5">C3332</text>
<text x="103.6" y="311.9">12pF</text>
<text x="142.7" y="311.2">OUT</text>
<text x="150.6" y="308.9">4</text>
<text x="227.1" y="311.4">RF_B3_DRX_MT6169_RFIP2_MB2</text>
<text x="274.5" y="311.2">[9]</text>
<text x="405.3" y="308.9">U3307</text>
<text x="452.6" y="307.3">18pF</text>
<text x="463.6" y="307.2">C3323</text>
<text x="495.2" y="309.4">RF_B40_DRX_MT6169_RFIP2_HB2</text>
<text x="537.5" y="309.2">[9]</text>
<text x="53.3" y="314.3">[12]</text>
<text x="66" y="313.9">B3_DRX</text>
<text x="121.6" y="312.7">1</text>
<text x="125.3" y="313.7">IN</text>
<text x="142.7" y="316.3">OUT</text>
<text x="149.6" y="314.7">3</text>
<text x="160.1" y="312.5">L3320</text>
<text x="160.4" y="316.2">3.9nH</text>
<text x="199.7" y="312.8">L3325</text>
<text x="200.2" y="316">NC</text>
<text x="227.1" y="316.2">RF_B3_DRX_MT6169_RFIN2_MB2</text>
<text x="274.5" y="316.1">[9]</text>
<text x="368.6" y="315.8">C3319</text>
<text x="380.5" y="316">12pF</text>
<text x="401.5" y="316.7">1</text>
<text x="405.2" y="317.8">IN</text>
<text x="422.6" y="315.3">OUT</text>
<text x="429.3" y="313.9">4</text>
<text x="450.4" y="317.6">L3324</text>
<text x="473.3" y="315.3">C3324</text>
<text x="104" y="322.7">L3319</text>
<text x="133.6" y="319.8" transform="rotate(-90 133.6 319.8)">GND</text>
<text x="135" y="323.4" transform="rotate(-90 135 323.4)">5</text>
<text x="141.3" y="319.8" transform="rotate(-90 141.3 319.8)">GND</text>
<text x="142.6" y="323.4" transform="rotate(-90 142.6 323.4)">2</text>
<text x="174.5" y="321.9">C3330</text>
<text x="185.9" y="322.3">4.7pF</text>
<text x="321.8" y="318.1">[12]</text>
<text x="334" y="318.3">B40_DRX</text>
<text x="413.6" y="323.8" transform="rotate(-90 413.6 323.8)">GND</text>
<text x="421.2" y="323.8" transform="rotate(-90 421.2 323.8)">GND</text>
<text x="422.6" y="320.3">OUT</text>
<text x="429.5" y="318.8">3</text>
<text x="450.2" y="322.3">2.4nH</text>
<text x="473.7" y="322.3">NC</text>
<text x="104.3" y="325.9">5.6nH</text>
<text x="385.4" y="324.7">L3317</text>
<text x="385.7" y="328.2">5.6nH</text>
<text x="414.9" y="327.5" transform="rotate(-90 414.9 327.5)">5</text>
<text x="422.5" y="327.5" transform="rotate(-90 422.5 327.5)">2</text>
<text x="452.6" y="329.2">18pF</text>
<text x="463.6" y="328.5">C3325</text>
<text x="495.5" y="330.7">RF_B40_DRX_MT6169_RFIN2_HB2</text>
<text x="536.7" y="330">[9]</text>
<text x="81" y="382.4">R3302</text>
<text x="98.1" y="382.5">NC</text>
<text x="29.4" y="384.6">VTCXO2</text>
<text x="125.9" y="386.2">VTCXO_0_PMU</text>
<text x="52" y="392.5">C3303</text>
<text x="52.1" y="399.3">1uF</text>
<text x="82.2" y="402.7">R3303</text>
<text x="98.9" y="402.8">0R</text>
</g>
</svg>
